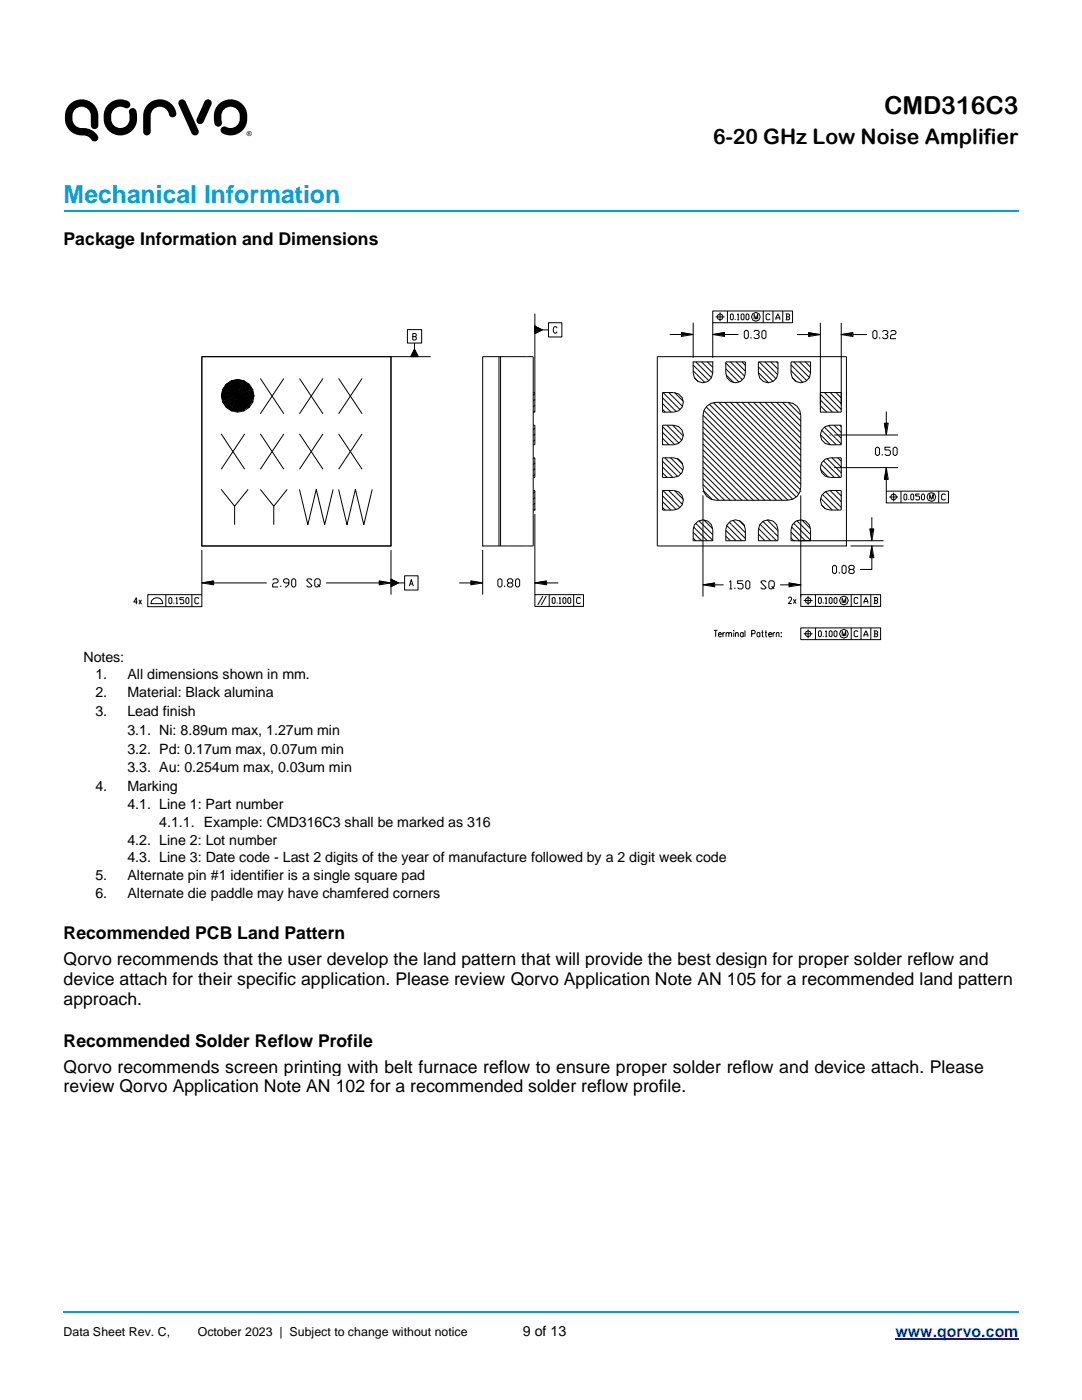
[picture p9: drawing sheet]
<svg xmlns="http://www.w3.org/2000/svg" width="216mm" height="279mm" viewBox="0 0 216 279" stroke-linecap="round" stroke-linejoin="round" font-family="sans-serif">
<path d="M178.7 267.3h24.5" fill="none" stroke="#00f" stroke-width=".34"/>
<path d="M12.7 261.8h85.9" fill="none" stroke="#009ee1" stroke-width=".34"/>
<path d="M98.6 261.7h.3v.3h-.3z" fill-rule="evenodd" fill="#009ee1"/>
<path d="M98.9 261.8h19.8" fill="none" stroke="#009ee1" stroke-width=".34"/>
<path d="M118.7 261.7h.4v.3h-.4z" fill-rule="evenodd" fill="#009ee1"/>
<path d="M119.1 261.8h84.1" fill="none" stroke="#009ee1" stroke-width=".34"/>
<path d="M43.7 20.8a3.9 3.9 0 0 0-.7 4.2 .81 .81 0 0 0 1.1 0 .81 .81 0 0 0 .1-1.1 1.95 1.95 0 0 1 .5-2.1 1.95 1.95 0 0 1 2.2-.3 2.15 2.15 0 0 1 1 2.5 2.15 2.15 0 0 1-2.2 1.5h-.3a.8 .8 0 0 0-1.3 .2 .8 .8 0 0 0 .7 1.1 3.4 3.4 0 0 0 4.5-3.7 3.3 3.3 0 0 0-2-3 3.3 3.3 0 0 0-3.6 .7zM13.9 20.8a3.7 3.7 0 0 0-.8 3.9 3.7 3.7 0 0 0 3.2 2.3l.7 .1a2.11 2.11 0 0 1 1.4 1 .74 .74 0 0 0 1-.1 .74 .74 0 0 0 .1-.9 3.4 3.4 0 0 0-3.2-1.5 2.18 2.18 0 0 1-1.9-1.7 2.18 2.18 0 0 1 1-2.4 1.92 1.92 0 0 1 2.1 .2 1.92 1.92 0 0 1 .6 2.1v1a.77 .77 0 0 0 .8 1 .77 .77 0 0 0 .7-1v-.5a3.9 3.9 0 0 0-2-4.2 3.4 3.4 0 0 0-3.7 .7zM29.5 20.8a3.7 3.7 0 0 0-.9 3.1v2.2a.77 .77 0 0 0 .7 .9 .77 .77 0 0 0 .8-.9v-2.2a1.99 1.99 0 0 1 2.3-2.5 1.97 1.97 0 0 1 1.4 1.7 .75 .75 0 0 0 .9 .3 .75 .75 0 0 0 .5-.9 3.3 3.3 0 0 0-5.7-1.7zM41 20l-1.3 2.8a1.57 1.57 0 0 0-.3 1.7 .76 .76 0 0 0 1.2-.2l1.6-3.4a.75 .75 0 0 0-.3-.9 .75 .75 0 0 0-.9 0zM35.8 20.1l-.2 .5 .1 .3 2.5 5.7a.77 .77 0 0 0 1.1 .3 .77 .77 0 0 0 .2-1.2l-2.1-4.5a1.59 1.59 0 0 0-1.1-1.4zM21.7 20.8a3 3 0 0 1 4.3-.2 .8 .8 0 0 1-.4 .9 .8 .8 0 0 1-1-.1 1.91 1.91 0 0 0-2.4 2.4 1.88 1.88 0 0 0 2.2 1.7 1.88 1.88 0 0 0 1.4-2.4 1.21 1.21 0 0 1 .4-1.5 1.13 1.13 0 0 1 1.1 1.5 3.4 3.4 0 0 1-3.3 3.9 3.4 3.4 0 0 1-3.3-3.9 3.2 3.2 0 0 1 1-2.3z" fill-rule="evenodd" fill="#000"/>
<g fill="#fff">
<path d="M12.7 35.6h190.5v6.3h-190.5z" fill-rule="evenodd"/>
<path d="M12.7 35.9h190.5v5.7h-190.5z" fill-rule="evenodd"/>
<path d="M12.7 42.3h190.5v2.2h-190.5z" fill-rule="evenodd"/>
<path d="M12.7 42.3h190.5v2.2h-190.5z" fill-rule="evenodd"/>
</g>
<path d="M12.7 42.1h190.5" fill="none" stroke="#00a1df" stroke-width=".34"/>
<g fill="#fff">
<path d="M12.7 44.5h190.5v6.3h-190.5z" fill-rule="evenodd"/>
<path d="M12.7 45.6h190.5v4.1h-190.5z" fill-rule="evenodd"/>
<path d="M12.7 50.8h190.5v132.1h-190.5z" fill-rule="evenodd"/>
<path d="M12.7 53.6h190.5v76h-190.5z" fill-rule="evenodd"/>
<path d="M12.7 129.6h190.5v3.2h-190.5z" fill-rule="evenodd"/>
<path d="M12.7 132.8h190.5v3.7h-190.5z" fill-rule="evenodd"/>
<path d="M12.7 136.5h190.5v3.8h-190.5z" fill-rule="evenodd"/>
<path d="M12.7 140.3h190.5v3.7h-190.5z" fill-rule="evenodd"/>
<path d="M12.7 144h190.5v3.7h-190.5z" fill-rule="evenodd"/>
<path d="M12.7 147.7h190.5v3.8h-190.5z" fill-rule="evenodd"/>
<path d="M12.7 151.5h190.5v3.7h-190.5z" fill-rule="evenodd"/>
<path d="M12.7 155.2h190.5v3.6h-190.5z" fill-rule="evenodd"/>
<path d="M12.7 158.8h190.5v3.5h-190.5z" fill-rule="evenodd"/>
<path d="M12.7 162.3h190.5v3.6h-190.5z" fill-rule="evenodd"/>
<path d="M12.7 165.9h190.5v3.5h-190.5z" fill-rule="evenodd"/>
<path d="M12.7 169.4h190.5v3.6h-190.5z" fill-rule="evenodd"/>
<path d="M12.7 173h190.5v3.6h-190.5z" fill-rule="evenodd"/>
<path d="M12.7 176.6h190.5v3.6h-190.5z" fill-rule="evenodd"/>
<path d="M12.7 182.9h190.5v6.4h-190.5z" fill-rule="evenodd"/>
<path d="M12.7 184h190.5v4.1h-190.5z" fill-rule="evenodd"/>
<path d="M12.7 189.3h190.5v15.2h-190.5z" fill-rule="evenodd"/>
<path d="M12.7 189.3h190.5v4h-190.5z" fill-rule="evenodd"/>
<path d="M12.7 193.3h190.5v4.1h-190.5z" fill-rule="evenodd"/>
<path d="M12.7 197.4h190.5v4h-190.5z" fill-rule="evenodd"/>
<path d="M12.7 201.4h190.5v3.1h-190.5z" fill-rule="evenodd"/>
<path d="M12.7 204.5h190.5v6.4h-190.5z" fill-rule="evenodd"/>
<path d="M12.7 205.6h190.5v4.1h-190.5z" fill-rule="evenodd"/>
<path d="M12.7 210.9h190.5v15.2h-190.5z" fill-rule="evenodd"/>
<path d="M12.7 210.9h190.5v3.9h-190.5z" fill-rule="evenodd"/>
<path d="M12.7 214.8h190.5v3.9h-190.5z" fill-rule="evenodd"/>
<path d="M12.7 218.7h190.5v3.9h-190.5z" fill-rule="evenodd"/>
<path d="M12.7 222.6h190.5v3.5h-190.5z" fill-rule="evenodd"/>
</g>
<g fill="none" stroke="#000" stroke-width=".2">
<path d="M40.3 71.2h37.7v37.8h-37.7zM44.2 79h3.2l-3 1.2zM44.4 77.8l3 1.2h-3.2zM45.1 76.7l1.1-.7 1.2 3zM45.1 76.7l2.3 2.3-3-1.2zM46.2 76l1.2-.3v3.3zM47.4 79l3-1.2 .3 1.2zM47.4 75.7l1.3 .3-1.3 3zM47.4 79l-1.2 3-1.1-.7zM47.4 79v3.3l-1.2-.3zM47.4 79l1.3 3-1.3 .3zM47.4 79l2.3 2.3-1 .7z"/>
<path d="M47.4 79l3 1.2-.7 1.1zM47.4 79h3.3l-.3 1.2zM48.7 76l1 .7-2.3 2.3zM49.7 76.7l.7 1.1-3 1.2zM51.9 75.5l4.7 7.1M56.6 75.5l-4.7 7.1M59.8 75.5l4.6 7.1M64.4 75.5l-4.6 7.1M67.6 75.5l4.7 7.1M72.3 75.5l-4.7 7.1M78 71.2v37.8h-37.7v-37.8h45.6M81.3 65.8h2.8v2.7h-2.8z"/>
<path d="M82 71.2l.7-1.5 .7 1.5M82.4 67.2l.6-.1 .1-.2-.1-.3h-.6v1.3l.6-.2 .1-.3-.3-.2M82.7 69.7l.7 1.5h-.7zM82.7 69.7v1.5h-.7zM82.7 68.5v1.2M96.3 71.2h10.1v37.8h-10.1zM99.6 71.2v37.8M99.9 71.2v37.8M106.4 78.3h.3M106.7 65.1l1.5 .7h-1.5zM106.7 65.8h1.5l-1.5 .8zM106.7 78.6l-.3 .3"/>
<path d="M106.7 79.7l-.3 .3M106.7 62.6v19.7h-.3M106.7 65.1l1.5 .7M108.2 65.8l-1.5 .8M108.2 65.8h1.2M109.4 64.4h2.7v2.9h-2.7zM111.2 65.5a.38 .38 0 0 0-.5-.3 .38 .38 0 0 0-.3 .5v.3a.38 .38 0 0 0 .3 .5 .38 .38 0 0 0 .5-.3M131.2 71.2h37.7v37.8h-37.7zM132.2 78.3h2.2a1.95 1.95 0 0 1 2 2 1.95 1.95 0 0 1-2 2h-2.2zM132.2 79.4l2.8 2.8M132.3 78.3l3.4 3.5M133.5 78.3l2.7 2.8"/>
<path d="M133.6 66.8h2.4M134.6 78.4l1.8 1.7M136 66.4l2.3 .4-2.3 .3zM138.3 72.2h3.9v2.2a1.95 1.95 0 0 1-1.9 2 1.95 1.95 0 0 1-2-2zM138.3 64.4v7M138.3 72.9l3.2 3.1M138.3 74l2.4 2.3M138.6 75.4l.7 .7M138.8 72.2l3.2 3.2M140 72.2l2.2 2.3M141.1 72.2l1.1 1.1M142.2 66.8l2.4-.4v.7z"/>
<path d="M142.2 62.1h15.9v2.3h-15.9zM142.2 64.4v7M142.2 66.8h.1M142.8 63.2h1.8M143.7 62.4v1.7M144.6 66.8h2.7M144.8 72.2h3.9v2.2a1.95 1.95 0 0 1-1.9 2 1.95 1.95 0 0 1-2-2zM144.8 72.5l3.4 3.3M144.8 73.6l2.7 2.7M144.9 74.8l1.5 1.6M145.1 62.1v2.3M145.7 62.8l.2-.1 .4 .1v.8l-.2 .2-.4-.2z"/>
<path d="M145.7 72.2l2.9 2.9M146.7 63.6v.2M146.9 72.2l1.8 1.9M147.1 62.8l.2-.1v1.1M147.1 63.8h.4M147.9 62.8l.2-.1 .4 .1v.8l-.2 .2-.4-.2zM148 72.2l.7 .7M148.8 65.9h.3l.2 .3v1.1l-.2 .3h-.3l-.3-.3v-1.1zM148.9 62.8l.2-.1 .3 .1v.8l-.2 .2-.3-.2zM149.9 67.3v.3M150.4 66.2l.3-.3h.5l.3 .3v.3l-.3 .3h-.3M150.5 63.7v-.9l.3 .9 .4-.9v.9"/>
<path d="M151.2 66.8l.3 .2v.3l-.3 .3h-.5l-.3-.3M151.3 72.2h3.9v2.2a1.95 1.95 0 0 1-1.9 2 1.95 1.95 0 0 1-2-2zM151.3 74.4l2 2M151.3 73.2l2.9 2.9M151.5 72.2l3.4 3.4M152.3 62.1v2.3M152.3 65.9h.3l.2 .3v1.1l-.2 .3h-.3l-.3-.3v-1.1zM152.6 72.2l2.6 2.6M153.7 62.8l-.2-.1h-.4l-.2 .1v.8l.2 .2h.4l.2-.2M153.8 72.2l1.4 1.5M154.2 62.1v2.3M154.8 63.8v-.4l.4-.7 .4 .7v.4"/>
<path d="M154.8 63.4h.8M154.9 72.2l.3 .3M156.2 62.1v2.3M156.8 62.7h.6l.2 .1-.2 .4M157 63.2h.4l.2 .4-.2 .2h-.6M157 62.7v1.1M157.8 72.2h3.9v2.2a1.95 1.95 0 0 1-1.9 2 1.95 1.95 0 0 1-2-2zM157.8 72.8l3.2 3.2M157.8 74l2.4 2.3M158.1 75.3l.8 .9M158.4 72.2l3.1 3.2M159 66.8h2.3"/>
<path d="M159.5 72.2l2.2 2.2M160.7 72.2l1 1.1M161.3 66.4l2.4 .4-2.4 .4zM163.7 78.3h4.2M163.7 64.4v17.9h4.2v-17.9M163.7 78.7l3.6 3.6M163.7 79.8l2.4 2.5M164.5 78.3l3.4 3.4M165.7 78.3l2.2 2.2M166.8 78.3l1.1 1.1M167.9 66.8l2.3-.4v.8zM167.9 66.8h.1"/>
<path d="M170.2 66.8h2.8M174.2 66.2l.2-.2h.3l.3 .2v1.1l-.3 .3h-.3l-.2-.3zM175.5 67.3v.3M176.1 66.2l.2-.2h.6l.3 .2v.3l-.3 .3h-.3M176.9 66.8l.3 .2v.3l-.3 .3h-.6l-.2-.3M177.7 66.2l.3-.2h.5l.3 .2v.3l-.3 .3h-.5l-.3 .2v.6h1.1M44.1 97.7l2.7 3.3 2.7-3.3M44.1 86.6l4.7 7.1M44.4 80.2l3-1.2-2.3 2.3zM48.8 86.6l-4.7 7.1M51.9 97.7l2.7 3.3 2.7-3.3M51.9 86.6l4.7 7.1"/>
<path d="M56.6 86.6l-4.7 7.1M59.8 97.7l1.6 7 1.7-7 1.7 7 1.7-7M59.8 86.6l4.6 7.1M64.4 86.6l-4.6 7.1M67.6 97.7l1.6 7 1.7-7 1.7 7 1.7-7M67.6 86.6l4.7 7.1M72.3 86.6l-4.7 7.1M106.4 84.9h.3v3.9h-.3M106.4 91.4h.3v3.9h-.3M106.4 97.9h.3v3.9M106.6 91.4l-.2 .2M106.7 80.9l-.3 .3"/>
<path d="M106.7 82l-.2 .3M106.7 85.5l-.3 .3M106.7 86.6l-.3 .3M106.7 87.8l-.3 .3M106.7 92.4l-.3 .3M106.7 93.5l-.3 .3M106.7 94.7l-.3 .3M106.7 98.1l-.3 .4M106.7 99.3l-.3 .3M132.2 84.9h2.2a1.95 1.95 0 0 1 2 1.9 1.95 1.95 0 0 1-2 2h-2.2zM132.2 91.4h2.2a1.95 1.95 0 0 1 2 1.9 1.95 1.95 0 0 1-2 2h-2.2zM132.2 97.9h2.2a1.95 1.95 0 0 1 2 1.9 1.95 1.95 0 0 1-2 2h-2.2z"/>
<path d="M132.2 85.2l3.3 3.2M132.2 86.3l2.4 2.5M132.2 80.5l1.7 1.8M132.2 81.7l.5 .6M132.2 87.5l1.3 1.3M132.2 88.6l.2 .2M132.2 92.1l3 3M132.2 93.2l2.1 2.1M132.2 94.4l.9 .9M132.2 99l2.7 2.7M132.3 97.9l3.4 3.4M132.7 91.4l3.2 3.2"/>
<path d="M133.1 84.9l3 3M133.4 97.9l2.8 2.8M133.8 91.4l2.5 2.5M134.2 84.9l2.2 2.1M134.6 97.9l1.8 1.8M135.1 91.5l1.1 1.2M140.3 98.9v20.2M140.3 98h.1M140.3 82.9l16.9 16.9M140.3 84l15.8 15.8M140.3 85.2l14.6 14.6M140.3 86.3l13.5 13.5"/>
<path d="M140.3 87.5l12.3 12.3M140.3 88.6l11.2 11.2M140.3 89.8l10 10M140.3 90.9l8.9 8.9M140.3 92.1l7.7 7.7M140.3 93.2l6.6 6.6M140.3 94.4l5.4 5.4M140.3 95.5l4.3 4.3M140.3 96.7l3.1 3.1M140.4 97.9l1.8 1.8M140.5 81.9l17.7 17.7M140.9 81.2l18 18"/>
<path d="M141 81.1l.9-.6 1-.2h14.3a2.59 2.59 0 0 1 2.6 2.6v14.3a2.59 2.59 0 0 1-2.6 2.6h-14.3a2.61 2.61 0 0 1-2.6-2.6v-14.3l.2-1zM141.5 80.7l17.9 17.9M142.4 80.4l17.3 17.4M143.5 80.3l16.3 16.4M144.6 80.3l15.2 15.2M145.8 80.3l14 14M146.9 80.3l12.9 12.9M148.1 80.3l11.7 11.7M149.2 80.3l10.6 10.6M150.4 80.3l9.4 9.4M151.5 80.3l8.3 8.3M152.7 80.3l7.1 7.1"/>
<path d="M153.8 80.3l6 6M155 80.3l4.8 4.8M156.1 80.3l3.7 3.7M157.3 80.3l2.5 2.5M159.8 98.9v20.2M159.8 98h.1M163.7 81.6h.1M163.7 81l1.3 1.3M163.7 82.1l.1 .2M163.7 86.7l2 2.1M163.7 93.7l1.6 1.5M163.7 99.4l2.4 2.4"/>
<path d="M163.8 92.6l2.7 2.7M164 85.8l.7-.7 .9-.2h2.3v3.9h-2.3a1.95 1.95 0 0 1-1.6-3zM164 92.3l.7-.7 .9-.2h2.3v3.9h-2.3a1.95 1.95 0 0 1-1.6-3zM164 98.9l.7-.8 .9-.2h2.3v3.9h-2.3a1.95 1.95 0 0 1-1.6-2.9zM164 85.8l2.9 3M164.1 98.7l3.1 3.1M164.3 91.9l3.3 3.4M164.5 85.2l3.4 3.4M164.7 98.1l3.2 3.2M165 91.5l2.9 2.9M165.3 84.9l2.6 2.6M165.6 97.9l2.3 2.2"/>
<path d="M165.6 86.8h.1M165.6 93.3h.1M166 91.4l1.9 1.8M166.4 84.9l1.5 1.4M166.5 86.8h12.7M166.5 93.3h12.7M166.8 97.9l1.1 1.1M167.2 91.4l.7 .7M167.6 84.9l.3 .3M167.9 81.6h.1M174.7 89.5l.3-.2h.2l.3 .2v1.1l-.3 .3h-.2l-.3-.3zM176 90.6v.3"/>
<path d="M176.5 84.5h.7l-.4 2.3zM176.8 93.3l.4 2.4h-.7zM176.8 98h12.5v2.4h-12.5zM176.8 82.1v2.4M176.8 95.7v2.3M177.4 99.2h1.8M177.7 89.3h-1.1v.5h.8l.3 .3v.5l-.3 .3h-.6l-.2-.3M178.3 98.3v1.8M178.5 89.3h.2l.3 .2v1.1l-.3 .3h-.2l-.3-.3v-1.1zM179.8 98v2.4M180.6 98.6l.3 .2v.8l-.1 .2-.4-.2v-.8zM181.3 99.6v.2"/>
<path d="M181.9 98.6l.4 .2v.8l-.2 .2-.4-.2v-.8zM183.5 98.6h-.8v.4h.6l.2 .2v.4l-.2 .2h-.4l-.2-.2M183.9 98.8l.2-.2 .4 .2v.8l-.2 .2-.4-.2zM185.5 99.6v-.9l.4 .9 .3-.9v.9M187.3 98v2.4M188.7 98.8l-.2-.2h-.4l-.2 .2v.8l.2 .2h.4l.2-.2M27.7 119.7l.5 .9M28.2 119.7l-.5 .9M29.5 118.7h10.8v2.4h-10.8zM30.7 119.4a1.2 1.2 0 0 1 1.8 1.1h-2.4l.2-.6zM33.1 118.7v2.4M33.7 119.5l.2-.2 .4 .2v.8l-.2 .2-.4-.2z"/>
<path d="M35.1 119.5l.2-.2v1.2M36.7 119.3h-.8v.4h.6l.2 .2v.4l-.2 .2h-.4l-.2-.2M37.1 119.5l.2-.2 .4 .2v.8l-.2 .2-.4-.2zM38.3 118.7v2.4M39.7 119.5l-.2-.2h-.4l-.2 .2v.8l.2 .2h.4l.2-.2M40.3 116.3l2.3-.4v.8zM40.3 109.8v8.9M42.6 116.3h10.6M46.8 101v3.7M54.4 115.8l.3-.3h.5l.3 .3v.3l-.3 .2h-.5l-.3 .3v.5h1.1M54.6 101v3.7M56 116.9v.2"/>
<path d="M57.7 116.3h-.9l-.2-.2v-.3l.2-.3h.6l.3 .3v.8l-.6 .5h-.3M58.5 115.5h.2l.3 .3v1.1l-.3 .2h-.2l-.3-.2v-1.1zM62.3 115.8l-.3-.3h-.5l-.3 .3 1.1 1.1-.3 .2h-.5l-.3-.2M63.4 116.6l.2 .3-.2 .2h-.3l-.3-.2v-1.1l.3-.3h.5l.3 .3v.8l-.3 .3 .3 .2M65.1 116.3h10.6M75.7 115.9l2.3 .4-2.3 .4zM78 115.6l1.5 .7h-1.5zM78 116.3h1.5l-1.5 .8zM78 115.6l1.5 .7-1.5 .8M78 109.8v8.9M78 116.3h.1M79.5 116.3h1.2"/>
<path d="M80.7 114.9h2.7v2.9h-2.7zM81.7 117l.4-1.3 .4 1.3M81.8 116.5h.5M91.6 116.3h2.4M94 115.9l2.3 .4-2.3 .4zM96.3 109.8v8.9M99.6 115.5h.3l.3 .3v1.1l-.3 .2h-.3l-.3-.2v-1.1zM100.7 116.9v.2M101.5 116.3l-.3-.2v-.3l.3-.3h.6l.2 .3v.3l-.2 .2h-.6l-.3 .3v.3l.3 .2h.6l.2-.2v-.3l-.2-.3M103.1 115.5h.3l.3 .3v1.1l-.3 .2h-.3l-.2-.2v-1.1zM106.4 101.8h.3M106.7 116.3l2.4-.4v.8z"/>
<path d="M106.7 118.7h9.7v2.3h-9.7zM106.7 116.3h.1M106.7 100.4l-.3 .4M106.7 101.6l-.2 .2M106.7 102.6v16.1M108.3 119l-1 1.7M109 119l-1 1.7M109.1 116.3h2.3M109.6 118.7v2.3M110.4 119.3l.4 .2v.7l-.2 .2-.4-.2v-.7zM111.5 119.5l.2-.2v1.1M112.3 119.5l.2-.2 .4 .2v.7l-.2 .2-.4-.2z"/>
<path d="M113.3 119.5l.2-.2 .4 .2v.7l-.2 .2-.4-.2zM114.5 118.7v2.3M115.8 119.5l-.2-.2h-.3l-.2 .2v.7l.2 .2h.3l.2-.2M132.2 100.1l1.7 1.7M132.2 101.3l.5 .5M138.3 106.2l1.7 1.7M138.3 107.4l.5 .5M138.4 105.2l2.7 2.7M138.6 104.7a1.96 1.96 0 0 1 2.2-.9 1.96 1.96 0 0 1 1.4 1.9v2.2h-3.9v-2.2zM138.8 104.4l3.4 3.4M139.5 103.9l2.7 2.8M140.3 116.7l2.3-.4v.8z"/>
<path d="M140.4 103.7l1.8 1.8M142.6 116.7h1.8M144.8 105.8l2.1 2.1M144.8 107l.9 .9M145 104.9l3 3M145.5 104.2l3.2 3.3M145.6 116.2l.2-.3v1.6M145.6 117.5h.5M145.8 104a1.95 1.95 0 0 1 2.9 1.7v2.2h-3.9v-2.2l.3-1zM146.2 103.8l2.5 2.5M146.6 117.3v.2M147.4 103.9l1.2 1.1"/>
<path d="M148.3 115.9h-1.1v.5h.8l.3 .3v.6l-.3 .2h-.6l-.2-.2M149.1 115.9h.2l.3 .3v1.1l-.3 .2h-.2l-.3-.2v-1.1zM151.3 106.6l1.3 1.3M151.3 107.8l.2 .1M151.3 105.5l2.5 2.4M151.6 104.6l3.3 3.3M152.2 104l3 3.1M152.3 104a1.95 1.95 0 0 1 2.9 1.7v2.2h-3.9v-2.2l.3-1zM152.9 116.2l-.3-.3h-.5l-.3 .3 1.1 1.1-.3 .2h-.5l-.3-.2M153.1 103.7l2.1 2.2M154 117l.2 .3-.2 .2h-.3l-.3-.2v-1.1l.3-.3h.5l.3 .3v.8l-.3 .3 .3 .2M155.7 116.7h1.8"/>
<path d="M157.4 119.5l.2-.3h.3l.1 .2-.2 .4-.5 .7h.7M157.5 116.3l2.3 .4-2.3 .4zM157.8 106.2l1.7 1.7M157.8 107.4l.6 .5M157.9 105.1l2.8 2.8M158.3 119.6l.5 .9M158.3 104.4l3.4 3.4M158.8 119.6l-.5 .9M159 103.9l2.7 2.8M159.8 118.7h15.9v2.3h-15.9zM159.8 116.7h.1M160 103.8l1.7 1.7"/>
<path d="M160.4 119.8h1.7M161.2 119v1.7M161.7 107.9v-2.2a1.95 1.95 0 0 0-1.9-2 1.95 1.95 0 0 0-2 2v2.2h18.5M162.7 118.7v2.3M163.5 119.3l.4 .2v.7l-.2 .2-.4-.2v-.7zM164 100.8l.7 .7M164.7 119.5l.2-.2v1.1M165.4 119.5l.2-.2 .4 .2v.7l-.2 .2-.4-.2zM166.4 112.8h.3l.2 .3v1.1l-.2 .3h-.3l-.3-.3v-1.1zM166.4 119.5l.2-.2 .4 .2v.7l-.2 .2-.4-.2zM167.5 114.2v.3M168 113.1l.3-.3h.3l.2 .3v1.1l-.2 .3h-.3l-.3-.3z"/>
<path d="M169.6 113.6l-.2-.2v-.3l.2-.3h.6l.3 .3v.3l-.3 .2h-.6l-.2 .3v.3l.2 .3h.6l.3-.3v-.3l-.3-.3M169.7 109h6.6M169.9 118.7v2.3M171.2 119.5l-.2-.2h-.4l-.2 .2v.7l.2 .2h.4l.2-.2M171.8 118.7v2.3M173.6 105.6h.8l-.4 2.3zM173.8 118.7v2.3M174 109l.4 2.3h-.8zM174 111.3v2.3h-2.4M174 103.2v2.4M174.3 119.3h.6l.2 .2-.2 .3M174.5 119.8h.4l.2 .4-.2 .2h-.6"/>
<path d="M174.5 119.3v1.1M27.5 120.1h-.8l.5-.8v1.3M34.7 120.3v.2M35.1 120.5h.4M111.2 120.2v.2M111.5 120.4h.4M142.4 125.8h.7M142.8 125.8v1.3M143.3 126.6h.6v-.2a.37 .37 0 0 0-.6 .3 .37 .37 0 0 0 .5 .3l.1-.1M144.2 126.2v.9M144.6 126.2l-.2 .1-.2 .3M144.9 126.5l.2-.3 .3 .1v.8"/>
<path d="M144.9 126.2v.9M145.4 126.5l.3-.3 .2 .1 .1 .8M146.4 125.8v.1zM146.4 126.2v.9M146.8 126.5l.2-.3 .3 .1v.8M146.8 126.2v.9M148.3 126.4a.4 .4 0 0 0-.7 .2 .4 .4 0 0 0 .5 .5l.2-.2M148.3 126.2v.9M148.7 125.8v1.3M150 126.5l.6-.1v-.5l-.6-.1v1.3M151.6 126.4a.4 .4 0 0 0-.6 .2 .4 .4 0 0 0 .4 .5l.2-.2M151.6 126.2v.9"/>
<path d="M152 126.2h.3M152.1 125.8v1.1l.3 .2M152.7 126.2h.3M152.8 125.8v1.1l.3 .2M153.4 126.6h.6l-.1-.3a.39 .39 0 0 0-.5 .4 .39 .39 0 0 0 .5 .3l.1-.1M154.2 126.2v.9M154.6 126.2l-.2 .1-.2 .3M154.9 126.5l.2-.3 .3 .1v.8M154.9 126.2v.9M155.9 126.2v.2zM155.9 127v.1zM159.8 125.3h15.9v2.4h-15.9z"/>
<path d="M160.4 126.5h1.7M161.2 125.6v1.8M162.7 125.3v2.4M163.3 126.1l.2-.2 .4 .2v.8l-.2 .2-.4-.2zM164.3 120.2v.2M164.3 126.9v.2M164.7 126.1l.2-.2v1.2M164.7 120.4h.4M164.7 127.1h.4M165.4 126.1l.2-.2 .4 .2v.8l-.2 .2-.4-.2zM166.4 126.1l.2-.2 .4 .2v.8l-.2 .2-.4-.2zM168.1 120.3v-.9l.3 .9 .4-.9v.9"/>
<path d="M168.1 126.9v-.9l.3 .9 .4-.9v.9M169.9 125.3v2.4M171.2 126.1l-.2-.2h-.4l-.2 .2v.8l.2 .2h.4l.2-.2M171.8 125.3v2.4M172.4 120.4v-.4l.4-.7 .4 .7v.4M172.4 127.1v-.4l.4-.8 .4 .8v.4M172.4 120h.8M172.4 126.7h.8M173.8 125.3v2.4M174.3 125.9h.6l.2 .2-.2 .4M174.5 126.5h.4l.2 .4-.2 .2h-.6M174.5 125.9v1.2"/>
<circle cx="143.7" cy="63.2" r=".58"/>
<circle cx="150.8" cy="63.2" r=".88"/>
<circle cx="178.3" cy="99.2" r=".58"/>
<circle cx="185.8" cy="99.2" r=".88"/>
<circle cx="161.2" cy="119.8" r=".59"/>
<circle cx="168.4" cy="119.8" r=".88"/>
<circle cx="161.3" cy="126.5" r=".59"/>
<circle cx="168.4" cy="126.5" r=".88"/>
</g>
<g fill="#000">
<path d="M44.1 78.9h3.3l-3 1.3zM44.4 77.7l3 1.2h-3.3zM45.1 76.6l2.3 2.3-3-1.2zM45.1 76.6l1-.7 1.3 3zM46.1 75.9l1.3-.2v3.2zM47.4 75.7l1.2 .2-1.2 3zM48.6 75.9l1.1 .7-2.3 2.3zM49.7 76.6l.7 1.1-3 1.2zM47.4 78.9l3-1.2 .2 1.2zM82.6 69.7v1.4h-.7zM82.6 69.7l.8 1.4h-.8zM106.7 65l1.4 .8h-1.4z"/>
<path d="M106.7 65.8h1.4l-1.4 .7zM135.9 66.3l2.3 .4-2.3 .4zM142.2 66.7l2.3-.4v.8zM161.3 66.3l2.3 .4-2.3 .4zM167.8 66.7l2.3-.4v.8zM44.4 80.2l3-1.3-2.3 2.3zM47.4 78.9l-1.3 3-1-.7zM47.4 78.9v3.3l-1.3-.3zM47.4 78.9l1.2 3-1.2 .3zM47.4 78.9l2.3 2.3-1.1 .7zM47.4 78.9l3 1.3-.7 1zM47.4 78.9h3.2l-.2 1.3z"/>
<path d="M176.4 84.4h.8l-.4 2.3zM176.8 93.3l.4 2.3h-.8zM40.2 116.3l2.4-.4v.8zM75.6 115.9l2.4 .4-2.4 .4zM78 115.5l1.4 .8h-1.4zM78 116.3h1.4l-1.4 .7zM93.9 115.9l2.3 .4-2.3 .4zM106.7 116.3l2.3-.4v.8zM140.2 116.7l2.3-.4v.7zM157.4 116.3l2.3 .4-2.3 .3zM173.5 105.5h.8l-.4 2.3zM173.9 108.9l.4 2.3h-.8z"/>
</g>
<text font-size="5" x="176.4" y="22.7">CMD316C3</text>
<text font-size="5" fill="#00a1df" x="12.7" y="40.5">Mechanical Information</text>
<text font-size="4.2" x="142.3" y="28.8">6-20 GHz Low Noise Amplifier</text>
<g font-size="3.5">
<text x="12.7" y="48.9">Package Information and Dimensions</text>
<text x="12.7" y="187.3">Recommended PCB Land Pattern</text>
<text x="12.7" y="192.6">Qorvo recommends that the user develop the land pattern that will provide the best design for proper solder reflow and</text>
<text x="12.7" y="196.6">device attach for their specific application. Please review Qorvo Application Note AN 105 for a recommended land pattern</text>
<text x="12.7" y="200.6">approach.</text>
<text x="12.7" y="209">Recommended Solder Reflow Profile</text>
<text x="12.7" y="214.1">Qorvo recommends screen printing with belt furnace reflow to ensure proper solder reflow and device attach. Please</text>
<text x="12.7" y="218">review Qorvo Application Note AN 102 for a recommended solder reflow profile.</text>
</g>
<text font-size="3.2" fill="#00f" x="178.7" y="266.8">www.qorvo.com</text>
<g font-size="2.8">
<text x="16.7" y="132.2">Notes:</text>
<text x="19" y="135.4">1.</text>
<text x="25.4" y="135.4">All dimensions shown in mm.</text>
<text x="19" y="139.2">2.</text>
<text x="19" y="142.9">3.</text>
<text x="25.4" y="139.2">Material: Black alumina</text>
<text x="25.4" y="142.9">Lead finish</text>
<text x="25.4" y="146.7">3.1. Ni: 8.89um max, 1.27um min</text>
<text x="25.4" y="150.4">3.2. Pd: 0.17um max, 0.07um min</text>
<text x="25.4" y="154.1">3.3. Au: 0.254um max, 0.03um min</text>
<text x="19" y="157.8">4.</text>
<text x="25.4" y="157.8">Marking</text>
<text x="25.4" y="161.4">4.1. Line 1: Part number</text>
<text x="31.8" y="165">4.1.1. Example: CMD316C3 shall be marked as 316</text>
<text x="25.4" y="168.6">4.2. Line 2: Lot number</text>
<text x="25.4" y="172.1">4.3. Line 3: Date code - Last 2 digits of the year of manufacture followed by a 2 digit week code</text>
<text x="19" y="175.7">5.</text>
<text x="19" y="179.3">6.</text>
<text x="25.4" y="175.7">Alternate pin #1 identifier is a single square pad</text>
<text x="25.4" y="179.3">Alternate die paddle may have chamfered corners</text>
<text x="104.3" y="266.7">9 of 13</text>
</g>
<g font-size="2.5">
<text x="12.7" y="266.6">Data Sheet Rev. C,</text>
<text x="39.5" y="266.6">October 2023 | Subject to change without notice</text>
</g>
<text font-size="1.4" x="49.3" y="27.2">®</text>
</svg>
